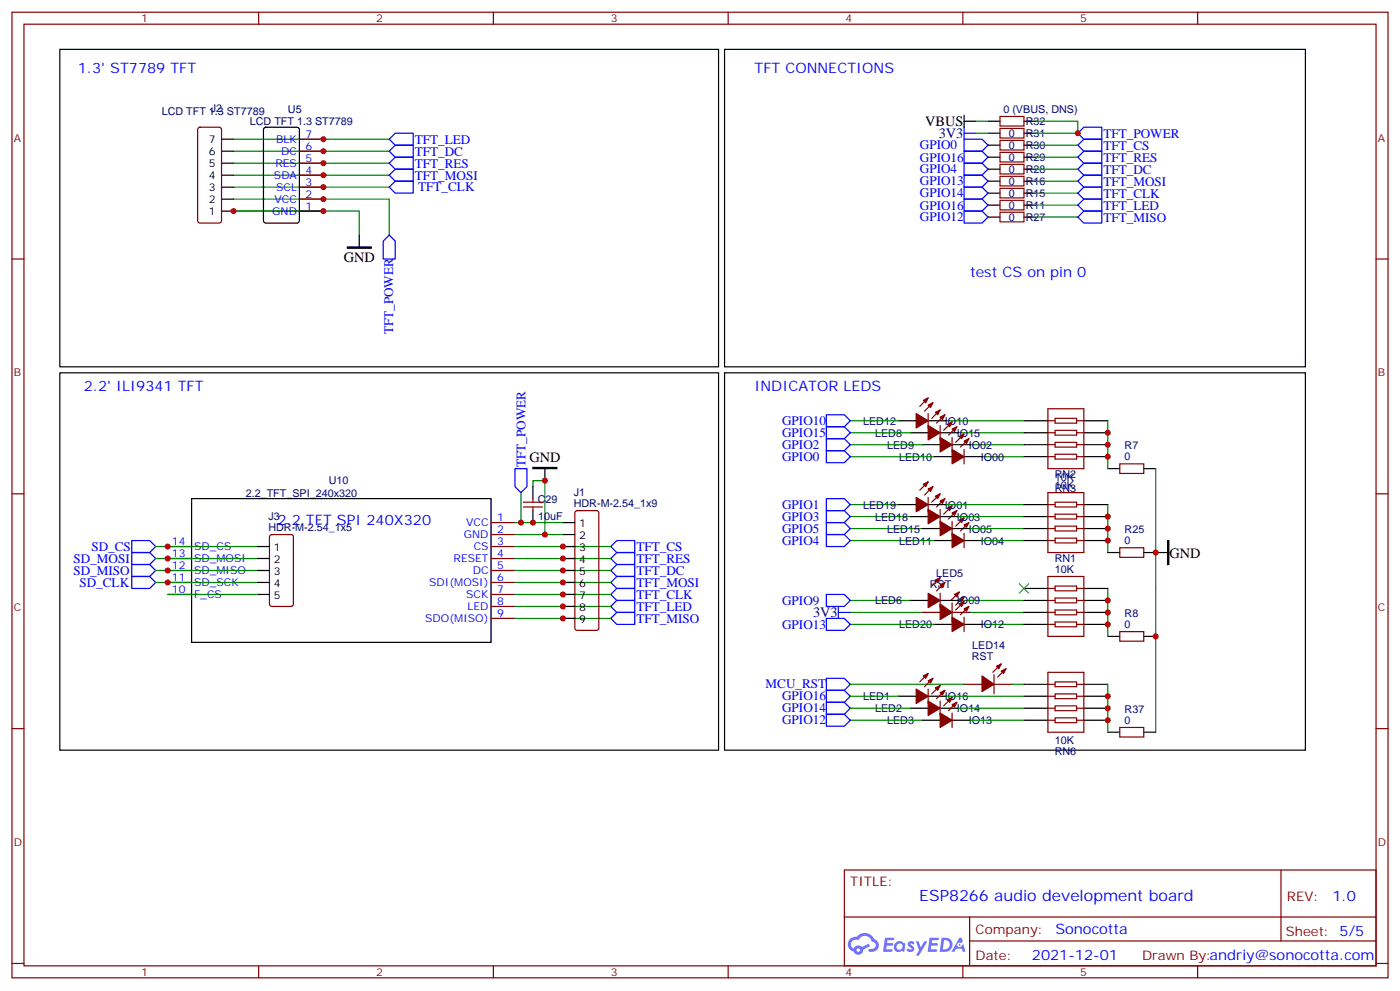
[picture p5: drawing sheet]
<svg xmlns="http://www.w3.org/2000/svg" width="412mm" height="292mm" viewBox="0 0 412 292" stroke-linecap="round" stroke-linejoin="round" font-family="sans-serif">
<g fill="none" stroke="#870000" stroke-width=".35">
<path d="M3.5 3.6h405.4v284.3h-405.4zM7.1 7.1h398.2v277.3h-398.2zM76.2 3.6v3.5M145.3 3.6v3.5M214.5 3.6v3.5M283.6 3.6v3.5M352.8 3.6v3.5M3.5 76.3h3.6M405.3 76.3h3.6M3.5 145.4h3.6M405.3 145.4h3.6M3.5 214.6h3.6"/>
<path d="M405.3 214.6h3.6M248.7 256.2h156.6v28.2h-156.6zM377.3 256.2v20.9M248.7 270h156.5M285.6 277.1h119.6M285.6 270v14.1M3.5 283.7h3.6M76.2 284.4v3.5M145.3 284.4v3.5M214.5 284.4v3.5M283.6 284.4v3.5M352.8 284.4v3.5"/>
<path d="M405.3 283.7h3.6"/>
</g>
<g fill="#5487ff">
<path d="M267.7 277.4a1.22 1.22 0 0 1 1.7 .2l-.4 .6a.47 .47 0 0 0-.3-.4 .47 .47 0 0 0-.5 .2l.1 .2a1.14 1.14 0 0 1 .8 1.8 1.14 1.14 0 0 1-1.9 0l-.2-.2 .5-.6 .7 .4a.29 .29 0 0 0 .3-.2 .29 .29 0 0 0-.2-.3 1.04 1.04 0 0 1-.6-1.7z"/>
<path d="M260.7 276.1h2.4l.3 .2-.2 .5-1.8 .1-.1 .8h1.5l.3 .4-.3 .3h-1.6l-.2 1.1 1.7 .1 .2 .3-.2 .3-2.6 .1z"/>
<path d="M273.8 276.1h2.4l.3 .2-.1 .5-1.8 .1-.2 .8h1.6l.3 .4-.4 .3h-1.6l-.1 1.1 1.7 .1 .2 .3-.2 .3-2.6 .1z"/>
<path d="M282.6 276.1h.7l.3 1.3-.6 .3a.69 .69 0 0 0-1 .3 .69 .69 0 0 0 .4 .9 .69 .69 0 0 0 .9-.6l.5-.2 .6 2.2h-.8l-.2-.9h-1.8l-.5 .9h-.8z"/>
<path d="M269.8 277.2h.8l.6 1.8 1.1-1.8h.9l-2.6 4.2h-.8l.9-1.6z"/>
<path d="M277.4 276.1l-.6 4.2h1.3a2.11 2.11 0 0 0 2.5-2.1 2.11 2.11 0 0 0-2.5-2.1zM278.1 276.8a1.39 1.39 0 0 1 1.7 1.5 1.39 1.39 0 0 1-1.8 1.2h-.3z"/>
<path d="M263.7 277.7a1.54 1.54 0 0 0-.1 2.2 1.54 1.54 0 0 0 2.2 .1l.6 .3 .3-2.3-.2-.3h-.4a1.49 1.49 0 0 0-2.4 0zM264 278.7a.94 .94 0 0 1 1.8 0 .94 .94 0 0 1-1.8 0z"/>
<path d="M250.4 276.5a2.18 2.18 0 0 0 1.1 3.7 1.44 1.44 0 0 0 1.6 .9 1.44 1.44 0 0 0 1.2-1.5l2-1-.5-.7-1.9 1a1.47 1.47 0 0 0-2.4 .4 1.39 1.39 0 0 1-.7-1.9 1.39 1.39 0 0 1 2-.5 2.12 2.12 0 0 1 2.2-1.3 2.12 2.12 0 0 1 1.9 1.7 1.14 1.14 0 0 1 1.1 1.4 1.14 1.14 0 0 1-1.7 .7 .43 .43 0 0 0-.5 .4 .43 .43 0 0 0 .4 .5 1.98 1.98 0 0 0 2.5-1.3 1.98 1.98 0 0 0-1.2-2.5 3.1 3.1 0 0 0-5.3-.7l-.9 .1zM252.3 279.8a.55 .55 0 0 1 1.1 0 .55 .55 0 0 1-1.1 0z"/>
<circle cx="282.6" cy="278.2" r=".26"/>
</g>
<g fill="none" stroke="#008700" stroke-width=".35">
<path d="M287.5 35.7h3.5M287.5 39.2h3.5M305.2 35.7h12.3v3.5h-12.3M68.8 58.6h45.9v10.6M68.8 41h45.9M68.8 55.1h45.9M68.8 51.6h45.9M68.8 48h45.9M68.8 44.5h45.9M305.2 56.9h12.3M305.2 53.3h12.3M305.2 49.8h12.3"/>
<path d="M305.2 46.3h12.3M305.2 42.8h12.3M95.2 62.2h-26.4h37v7M305.2 63.9h12.3M305.2 60.4h12.3M250.5 131h21.1M250.5 134.5h24.7M250.5 123.9h14.1M250.5 127.4h17.6M278.7 123.9h22.9M282.2 127.4h19.4M285.8 131h15.8"/>
<path d="M289.3 134.5h12.3M326.3 123.9v14.1M340.4 138v77.6M153.5 145.1v8.8h-1.8M153.5 153.9h12.3M157 143.3v-1.8h3.5v15.9h-8.8M160.5 157.4h5.3M250.5 155.6h21.1M250.5 159.2h24.7M250.5 152.1h17.6M250.5 148.6h14.1M278.7 148.6h22.9"/>
<path d="M282.2 152.1h19.4M285.8 155.6h15.8M289.3 159.2h12.3M326.3 148.6v14.1M45.9 171.5h29.9M45.9 168h29.9M45.9 164.5h29.9M45.9 160.9h29.9M49.4 175h26.4M151.7 178.6h28.2M151.7 175h28.2M151.7 171.5h28.2"/>
<path d="M151.7 168h28.2M151.7 164.5h28.2M151.7 160.9h28.2M250.5 176.8h17.6M282.2 176.8h19.4M326.3 173.3v14.1M151.7 182.1h28.2M250.5 180.3h21.1M250.5 183.9h24.7M285.8 180.3h15.8M289.3 183.9h12.3M250.5 201.5h33.5"/>
<path d="M250.5 205h14.1M250.5 208.6h17.6M250.5 212.1h21.1M278.7 205h22.9M282.2 208.6h19.4M285.8 212.1h15.8M298.1 201.5h3.5M326.3 201.5v14.1"/>
</g>
<g fill="none" stroke="#000" stroke-width=".35">
<path d="M17.6 14.5h194.1v93.5h-194.1zM213.4 14.5h171.1v93.5h-171.1zM77.8 37.7l.5-.2h9.2l.6 .4 .1 27.1-.5 .6-9.4 .1-.6-.5-.1-27zM284 35.7h3.5M284 33.9v3.6M291 35.7h3.6M291 39.2h3.6M301.6 35.7h3.6M301.6 39.2h3.6M65.3 44.5h3.5M65.3 48h3.5M65.3 51.6h3.5"/>
<path d="M65.3 55.1h3.5M65.3 58.6h3.5M65.3 41h3.5M291 56.9h3.6M291 53.3h3.6M291 49.8h3.6M291 46.3h3.6M291 42.8h3.6M301.6 56.9h3.6M301.6 53.3h3.6M301.6 49.8h3.6M301.6 46.3h3.6"/>
<path d="M301.6 42.8h3.6M65.3 62.2h3.5M105.8 69.2v3.5M291 63.9h3.6M291 60.4h3.6M301.6 63.9h3.6M301.6 60.4h3.6M17.6 109.8h194.1v111.1h-194.1zM213.4 109.8h171.1v111.1h-171.1zM160.5 138v3.5M264.6 123.9h5.3M268.1 127.4h5.3"/>
<path d="M271.6 131h5.3M273.4 123.9h5.3M275.2 134.5h5.3M276.9 127.4h5.3M280.5 131h5.3M284 134.5h5.3M301.6 134.5h7.1M301.6 131h7.1M301.6 127.4h7.1M301.6 123.9h7.1M319.3 134.5h7M319.3 131h7"/>
<path d="M319.3 127.4h7M319.3 123.9h7M326.3 138h3.5M336.9 138h3.5M56.4 146.8h88.2v42.4h-88.2zM157 143.3v3.5M157 150.4v3.5M165.8 153.9h3.5M165.8 157.4h3.5M264.6 148.6h5.3M268.1 152.1h5.3M271.6 155.6h5.3"/>
<path d="M273.4 148.6h5.3M275.2 159.2h5.3M276.9 152.1h5.3M280.5 155.6h5.3M284 159.2h5.3M301.6 159.2h7.1M301.6 155.6h7.1M301.6 152.1h7.1M301.6 148.6h7.1M319.3 159.2h7M319.3 155.6h7M319.3 152.1h7"/>
<path d="M319.3 148.6h7M75.8 160.9h3.6M75.8 164.5h3.6M75.8 168h3.6M75.8 171.5h3.6M75.8 175h3.6M165.8 160.9h3.5M165.8 164.5h3.5M165.8 168h3.5M165.8 171.5h3.5M165.8 175h3.5M165.8 178.6h3.5"/>
<path d="M268.1 176.8h5.3M276.9 176.8h5.3M301.6 173.3h7.1M301.6 176.8h7.1M319.3 173.3h7M319.3 176.8h7M326.3 162.7h3.5M336.9 162.7h7.1M165.8 182.1h3.5M275.2 183.9h5.3M284 183.9h5.3M301.6 183.9h7.1"/>
<path d="M301.6 180.3h7.1M319.3 183.9h7M319.3 180.3h7M326.3 187.4h3.5M336.9 187.4h3.5M264.6 205h5.3M268.1 208.6h5.3M271.6 212.1h5.3M273.4 205h5.3M276.9 208.6h5.3M280.5 212.1h5.3M301.6 212.1h7.1"/>
<path d="M301.6 208.6h7.1M301.6 205h7.1M301.6 201.5h7.1M319.3 212.1h7M319.3 208.6h7M319.3 205h7M319.3 201.5h7M326.3 215.6h3.5M336.9 215.6h3.5"/>
</g>
<g fill="none" stroke="#870000" stroke-width=".35">
<path d="M58.4 37.7l.5-.2h5.7l.6 .4 .1 27.1-.3 .5-.4 .2h-5.7l-.5-.2-.2-.5v-26.8zM294.6 37.8h7v2.8h-7zM294.6 34.3h7v2.8h-7zM88.2 58.6h7M88.2 55.1h7M88.2 51.6h7M88.2 48h7M88.2 44.5h7M88.2 41h7M294.6 59h7v2.8h-7zM294.6 55.5h7v2.8h-7zM294.6 51.9h7v2.9h-7z"/>
<path d="M294.6 48.4h7v2.8h-7zM294.6 44.9h7v2.8h-7zM294.6 41.3h7v2.9h-7zM88.2 62.2h7M294.6 62.5h7v2.8h-7zM273.4 117.2l-2.5 2.5M274.8 118.6l-2.5 2.5M273.4 121.8v4.2M276.9 120.7l-2.4 2.5M276.9 125.3v4.2M278.3 122.1l-2.4 2.5M280.5 124.2l-2.5 2.5"/>
<path d="M280.5 128.8v4.3M281.9 125.7l-2.5 2.4M284 127.8l-2.5 2.4M284 132.4v4.2M285.4 129.2l-2.5 2.5M308.7 123.9h2.1M308.7 120.4h10.6v17.6h-10.6zM308.7 134.5h2.1M308.7 127.4h2.1M308.7 131h2.1M310.8 133.8h6.3v1.4h-6.3zM310.8 130.2h6.3v1.5h-6.3z"/>
<path d="M310.8 126.7h6.3v1.4h-6.3zM310.8 123.2h6.3v1.4h-6.3zM317.1 123.9h2.2M317.1 134.5h2.2M317.1 127.4h2.2M317.1 131h2.2M329.8 136.6h7.1v2.8h-7.1zM79.6 157.6l.5-.2h5.6l.7 .4v20.1l-.4 .6-5.9 .1-.7-.5v-20zM144.6 153.9h7.1M144.6 157.4h7.1M154.2 147.9h5.6M154.2 149.3h5.6"/>
<path d="M157 146.8v1.1M157 149.3v1.1M169.6 150.6l.4-.2h5.7l.5 .2 .2 .5v33.8l-.2 .5-.5 .2h-5.7l-.5-.2-.2-.5v-33.8zM273.4 146.5v4.2M273.4 141.9l-2.5 2.5M274.8 143.3l-2.5 2.5M276.9 150v4.2M276.9 145.4l-2.4 2.5M278.3 146.8l-2.4 2.5M280.5 153.5v4.3M280.5 148.9l-2.5 2.5M281.9 150.4l-2.5 2.4"/>
<path d="M284 157.1v4.2M284 152.5l-2.5 2.4M285.4 153.9l-2.5 2.5M308.7 145.1h10.6v17.6h-10.6zM308.7 159.2h2.1M308.7 148.6h2.1M308.7 155.6h2.1M308.7 152.1h2.1M310.8 147.9h6.3v1.4h-6.3zM310.8 151.4h6.3v1.4h-6.3zM310.8 154.9h6.3v1.5h-6.3zM310.8 158.5h6.3v1.4h-6.3z"/>
<path d="M317.1 159.2h2.2M317.1 148.6h2.2M317.1 155.6h2.2M317.1 152.1h2.2M49.4 160.9h7M49.4 164.5h7M49.4 168h7M49.4 171.5h7M49.4 175h7M144.6 160.9h7.1M144.6 164.5h7.1M144.6 168h7.1"/>
<path d="M144.6 171.5h7.1M144.6 175h7.1M144.6 178.6h7.1M276.9 174.7v4.2M276.9 170.1l-2.4 2.5M278.3 171.5l-2.4 2.5M280.5 177.5v5.7M282.6 174.3l-2.5 2.5M284 177.2l-2.5 2.4M284 175.8l-2.5 2.4M285.4 178.6l-2.5 2.4M308.7 169.8h10.6v17.6h-10.6z"/>
<path d="M308.7 173.3h2.1M308.7 176.8h2.1M310.8 172.6h6.3v1.4h-6.3zM310.8 176.1h6.3v1.4h-6.3zM310.8 179.6h6.3v1.4h-6.3zM317.1 173.3h2.2M317.1 176.8h2.2M329.8 161.3h7.1v2.8h-7.1zM144.6 182.1h7.1M271.6 180.3h5.3M273.4 198.3l-2.5 2.5M274.8 199.7l-2.5 2.5"/>
<path d="M280.5 180.3h5.3M284 181.8v4.2M292.8 198.7v5.6M294.9 195.5l-2.4 2.5M296.3 196.9l-2.4 2.5M308.7 198h10.6v17.6h-10.6zM308.7 183.9h2.1M308.7 180.3h2.1M310.8 183.2h6.3v1.4h-6.3zM317.1 183.9h2.2M317.1 180.3h2.2M329.8 186h7.1v2.8h-7.1z"/>
<path d="M273.4 202.9v4.3M276.9 206.4v4.3M276.9 201.9l-2.4 2.4M278.3 203.3l-2.4 2.4M280.5 210v4.2M280.5 205.4l-2.5 2.5M281.9 206.8l-2.5 2.5M284 201.5h5.3M292.8 201.5h5.3M308.7 201.5h2.1M308.7 212.1h2.1M308.7 205h2.1"/>
<path d="M308.7 208.6h2.1M310.8 211.4h6.3v1.4h-6.3zM310.8 207.9h6.3v1.4h-6.3zM310.8 204.3h6.3v1.4h-6.3zM310.8 200.8h6.3v1.4h-6.3zM317.1 201.5h2.2M317.1 212.1h2.2M317.1 205h2.2M317.1 208.6h2.2M329.8 214.2h7.1v2.8h-7.1z"/>
</g>
<path d="M102.3 72.7h7.1v.4h-7.1zM157 137.7h7v.3h-7zM344 159.2h.3v7h-.3z" fill="#000" stroke="#000" stroke-width=".35"/>
<g fill="none" stroke="#00f" stroke-width=".35">
<path d="M284 39.2h3.5M284 37.5v3.5M317.5 39.2l1.8-1.7h5.3v3.5h-5.3zM114.7 48l1.7-1.7h5.3v3.5h-5.3zM114.7 44.5l1.7-1.7h5.3v3.5h-5.3zM114.7 51.6l1.7-1.8h5.3v3.5h-5.3zM114.7 55.1l1.7-1.8h5.3v3.6h-5.3zM114.7 41l1.7-1.8h5.3v3.6h-5.3zM284 48h5.3l1.7 1.8-1.7 1.8h-5.3zM284 41h5.3l1.7 1.8-1.7 1.7h-5.3zM284 55.1h5.3l1.7 1.8-1.7 1.7h-5.3zM284 44.5h5.3l1.7 1.8-1.7 1.7h-5.3z"/>
<path d="M284 58.6h5.3l1.7 1.8-1.7 1.8h-5.3zM284 51.6h5.3l1.7 1.7-1.7 1.8h-5.3zM317.5 56.9l1.8-1.8h5.3v3.5h-5.3zM317.5 53.3l1.8-1.7h5.3v3.5h-5.3zM317.5 49.8l1.8-1.8h5.3v3.6h-5.3zM317.5 46.3l1.8-1.8h5.3v3.5h-5.3zM317.5 42.8l1.8-1.8h5.3v3.5h-5.3zM114.7 69.2l1.7 1.8v5.3h-3.5v-5.3zM284 62.2h5.3l1.7 1.7-1.7 1.8h-5.3zM317.5 63.9l1.8-1.7h5.3v3.5h-5.3zM317.5 60.4l1.8-1.8h5.3v3.6h-5.3zM151.7 138h3.5v5.3l-1.7 1.8-1.8-1.8z"/>
<path d="M243.4 125.7h5.3l1.8 1.7-1.8 1.8h-5.3zM243.4 129.2h5.3l1.8 1.8-1.8 1.7h-5.3zM243.4 132.7h5.3l1.8 1.8-1.8 1.7h-5.3zM243.4 122.1h5.3l1.8 1.8-1.8 1.8h-5.3zM38.8 159.2h5.3l1.8 1.7-1.8 1.8h-5.3zM181.7 159.2h5.3v3.5h-5.3l-1.8-1.8zM243.4 157.4h5.3l1.8 1.8-1.8 1.7h-5.3zM243.4 153.9h5.3l1.8 1.7-1.8 1.8h-5.3zM243.4 150.4h5.3l1.8 1.7-1.8 1.8h-5.3zM243.4 146.8h5.3l1.8 1.8-1.8 1.8h-5.3zM38.8 162.7h5.3l1.8 1.8-1.8 1.7h-5.3zM38.8 166.2h5.3l1.8 1.8-1.8 1.8h-5.3z"/>
<path d="M38.8 169.8h5.3l1.8 1.7-1.8 1.8h-5.3zM179.9 164.5l1.8-1.8h5.3v3.5h-5.3zM179.9 168l1.8-1.8h5.3v3.6h-5.3zM179.9 171.5l1.8-1.7h5.3v3.5h-5.3zM179.9 175l1.8-1.7h5.3v3.5h-5.3zM179.9 178.6l1.8-1.8h5.3v3.5h-5.3zM243.4 175h5.3l1.8 1.8-1.8 1.8h-5.3zM246.9 178.6v3.5M179.9 182.1l1.8-1.8h5.3v3.6h-5.3zM243.4 199.7h5.3l1.8 1.8-1.8 1.8h-5.3zM243.4 182.1h5.3l1.8 1.8-1.8 1.7h-5.3zM246.9 180.3h3.6"/>
<path d="M243.4 203.3h5.3l1.8 1.7-1.8 1.8h-5.3zM243.4 206.8h5.3l1.8 1.8-1.8 1.7h-5.3zM243.4 210.3h5.3l1.8 1.8-1.8 1.8h-5.3z"/>
</g>
<g fill="#870000" stroke="#870000" stroke-width=".35">
<path d="M269.9 121.8l3.5 2.1-3.5 2.1z"/>
<path d="M273.4 119.3l1.4-.7-.7 1.4z"/>
<path d="M272 117.9l1.4-.7-.7 1.4z"/>
<path d="M273.4 125.3l3.5 2.1-3.5 2.1z"/>
<path d="M276.9 122.8l1.4-.7-.7 1.4z"/>
<path d="M275.5 121.4l1.4-.7-.7 1.4z"/>
<path d="M276.9 128.8l3.6 2.2-3.6 2.1z"/>
<path d="M280.5 126.4l1.4-.7-.7 1.4z"/>
<path d="M279 125l1.5-.8-.7 1.5z"/>
<path d="M280.5 132.4l3.5 2.1-3.5 2.1z"/>
<path d="M284 129.9l1.4-.7-.7 1.4z"/>
<path d="M282.6 128.5l1.4-.7-.7 1.4z"/>
<path d="M280.5 157.1l3.5 2.1-3.5 2.1z"/>
<path d="M284 154.6l1.4-.7-.7 1.4z"/>
<path d="M282.6 153.2l1.4-.7-.7 1.4z"/>
<path d="M276.9 153.5l3.6 2.1-3.6 2.2z"/>
<path d="M280.5 151.1l1.4-.7-.7 1.4z"/>
<path d="M279 149.6l1.5-.7-.7 1.5z"/>
<path d="M273.4 150l3.5 2.1-3.5 2.1z"/>
<path d="M276.9 147.5l1.4-.7-.7 1.4z"/>
<path d="M275.5 146.1l1.4-.7-.7 1.4z"/>
<path d="M269.9 146.5l3.5 2.1-3.5 2.1z"/>
<path d="M273.4 144l1.4-.7-.7 1.4z"/>
<path d="M272 142.6l1.4-.7-.7 1.4z"/>
<path d="M280.5 181.8l3.5 2.1-3.5 2.1z"/>
<path d="M284 179.3l1.4-.7-.7 1.4z"/>
<path d="M282.6 177.9l1.4-.7-.7 1.4z"/>
<path d="M294.9 197.6l1.4-.7-.7 1.4z"/>
<path d="M293.5 196.2l1.4-.7-.7 1.4z"/>
<path d="M289.3 199l3.5 2.5-3.5 2.1z"/>
<path d="M269.9 202.9l3.5 2.1-3.5 2.2z"/>
<path d="M273.4 200.4l1.4-.7-.7 1.5z"/>
<path d="M272 199l1.4-.7-.7 1.4z"/>
<path d="M273.4 206.4l3.5 2.2-3.5 2.1z"/>
<path d="M276.9 204l1.4-.7-.7 1.4z"/>
<path d="M275.5 202.6l1.4-.7-.7 1.4z"/>
<path d="M276.9 210l3.6 2.1-3.6 2.1z"/>
<path d="M280.5 207.5l1.4-.7-.7 1.4z"/>
<path d="M279 206.1l1.5-.7-.7 1.4z"/>
<path d="M282.6 176.5l1.4-.7-.7 1.4z"/>
<path d="M281.2 175l1.4-.7-.7 1.5z"/>
<path d="M276.9 177.9l3.6 2.4-3.6 2.2z"/>
<path d="M273.4 174.7l3.5 2.1-3.5 2.1z"/>
<path d="M276.9 172.2l1.4-.7-.7 1.4z"/>
<path d="M275.5 170.8l1.4-.7-.7 1.4z"/>
</g>
<path d="M300.2 171.9l2.8 2.8M303 171.9l-2.8 2.8" fill="none" stroke="#3c3" stroke-width=".35"/>
<g fill="#c00">
<circle cx="68.8" cy="62.2" r=".88"/>
<circle cx="95.3" cy="62.2" r=".88"/>
<circle cx="165.8" cy="160.9" r=".88"/>
<circle cx="165.8" cy="164.5" r=".88"/>
<circle cx="165.8" cy="168" r=".88"/>
<circle cx="165.8" cy="171.5" r=".88"/>
<circle cx="165.8" cy="175" r=".88"/>
<circle cx="165.8" cy="178.6" r=".88"/>
<circle cx="165.8" cy="182.1" r=".88"/>
<circle cx="160.5" cy="157.4" r=".88"/>
<circle cx="153.5" cy="153.9" r=".88"/>
<circle cx="95.3" cy="58.6" r=".88"/>
<circle cx="95.3" cy="41" r=".88"/>
<circle cx="95.3" cy="44.5" r=".88"/>
<circle cx="95.3" cy="48" r=".88"/>
<circle cx="95.3" cy="51.6" r=".88"/>
<circle cx="95.3" cy="55.1" r=".88"/>
<circle cx="326.3" cy="127.4" r=".88"/>
<circle cx="326.3" cy="131" r=".88"/>
<circle cx="326.3" cy="134.5" r=".88"/>
<circle cx="326.3" cy="159.2" r=".88"/>
<circle cx="326.3" cy="155.6" r=".88"/>
<circle cx="326.3" cy="152.1" r=".88"/>
<circle cx="326.3" cy="176.8" r=".88"/>
<circle cx="326.3" cy="180.3" r=".88"/>
<circle cx="326.3" cy="183.9" r=".88"/>
<circle cx="317.5" cy="39.2" r=".88"/>
<circle cx="340.4" cy="162.7" r=".88"/>
<circle cx="326.3" cy="205" r=".88"/>
<circle cx="326.3" cy="208.6" r=".88"/>
<circle cx="326.3" cy="212.1" r=".88"/>
<circle cx="340.4" cy="187.4" r=".88"/>
<circle cx="49.4" cy="164.5" r=".88"/>
<circle cx="49.4" cy="168" r=".88"/>
<circle cx="49.4" cy="171.5" r=".88"/>
<circle cx="49.4" cy="160.9" r=".88"/>
<circle cx="160.5" cy="141.5" r=".88"/>
<circle cx="157" cy="153.9" r=".88"/>
</g>
<text font-size="4.6" fill="#00f" x="270.8" y="265.2">ESP8266 audio development board</text>
<g font-size="4.2" fill="#00f">
<text x="22.9" y="21.6">1.3' ST7789 TFT</text>
<text x="222.2" y="21.6">TFT CONNECTIONS</text>
<text x="285.8" y="81.6">test CS on pin 0</text>
<text x="24.7" y="115.1">2.2' ILI9341 TFT</text>
<text x="222.2" y="115.1">INDICATOR LEDS</text>
<text x="81.7" y="154.6">2.2 TFT SPI 240X320</text>
<text x="392.5" y="265.4">1.0</text>
<text x="310.9" y="275">Sonocotta</text>
<text x="304" y="282.8">2021-12-01</text>
</g>
<g font-size="4.2">
<text x="272.5" y="37.1">VBUS</text>
<text x="101.2" y="77.1">GND</text>
<text x="155.9" y="136">GND</text>
<text x="344.5" y="164.2">GND</text>
</g>
<g font-size="4.2" fill="#000080">
<text x="276.5" y="40.6">3V3</text>
<text x="239.5" y="181.7">3V3</text>
</g>
<g font-size="3.9" fill="#00f">
<text x="325" y="40.6">TFT_POWER</text>
<text x="122.2" y="45.8">TFT_DC</text>
<text x="122.2" y="42.3">TFT_LED</text>
<text x="271" y="44">GPIO0</text>
<text x="271" y="47.6">GPIO16</text>
<text x="325" y="47.6">TFT_RES</text>
<text x="325" y="44.1">TFT_CS</text>
<text x="122.2" y="49.4">TFT_RES</text>
<text x="122.2" y="52.9">TFT_MOSI</text>
<text x="271" y="51">GPIO4</text>
<text x="325" y="51.1">TFT_DC</text>
<text x="123.2" y="56.4">TFT_CLK</text>
<text x="271" y="58">GPIO14</text>
<text x="271" y="54.5">GPIO13</text>
<text x="325" y="58.2">TFT_CLK</text>
<text x="325" y="54.7">TFT_MOSI</text>
<text x="271" y="61.7">GPIO16</text>
<text x="271" y="65.1">GPIO12</text>
<text x="325" y="65.2">TFT_MISO</text>
<text x="325" y="61.7">TFT_LED</text>
<text x="115.8" y="98.5" transform="rotate(-90 115.8 98.5)">TFT_POWER</text>
<text x="230.4" y="125.1">GPIO10</text>
<text x="230.4" y="128.7">GPIO15</text>
<text x="154.8" y="137.5" transform="rotate(-90 154.8 137.5)">TFT_POWER</text>
<text x="230.4" y="132.2">GPIO2</text>
<text x="230.4" y="135.7">GPIO0</text>
<text x="230.4" y="149.8">GPIO1</text>
<text x="230.4" y="153.4">GPIO3</text>
<text x="230.4" y="160.4">GPIO4</text>
<text x="230.4" y="156.9">GPIO5</text>
<text x="21.6" y="165.7">SD_MOSI</text>
<text x="26.9" y="162.2">SD_CS</text>
<text x="187.4" y="162.3">TFT_CS</text>
<text x="187.4" y="165.8">TFT_RES</text>
<text x="21.6" y="169.2">SD_MISO</text>
<text x="23.4" y="172.8">SD_CLK</text>
<text x="187.4" y="169.3">TFT_DC</text>
<text x="187.4" y="172.8">TFT_MOSI</text>
<text x="187.4" y="176.4">TFT_CLK</text>
<text x="187.4" y="179.9">TFT_LED</text>
<text x="230.4" y="178">GPIO9</text>
<text x="187.4" y="183.4">TFT_MISO</text>
<text x="230.4" y="185.1">GPIO13</text>
<text x="225.5" y="202.7">MCU_RST</text>
<text x="230.4" y="206.3">GPIO16</text>
<text x="230.4" y="209.8">GPIO14</text>
<text x="230.4" y="213.3">GPIO12</text>
</g>
<g font-size="3.9" fill="#800">
<text x="250.5" y="260.8">TITLE:</text>
<text x="379.1" y="265.4">REV:</text>
<text x="287.4" y="275">Company:</text>
<text x="378.7" y="275.6">Sheet: 5/5</text>
<text x="287.4" y="282.6">Date:</text>
<text x="336.4" y="282.7">Drawn By:andriy@sonocotta.com</text>
</g>
<g font-size="3.2" fill="#800">
<text x="41.6" y="6.6">1</text>
<text x="110.8" y="6.6">2</text>
<text x="179.9" y="6.6">3</text>
<text x="249.1" y="6.6">4</text>
<text x="318.2" y="6.6">5</text>
<text x="4.1" y="41.7">A</text>
<text x="405.9" y="41.7">A</text>
<text x="4.1" y="110.8">B</text>
<text x="405.9" y="110.8">B</text>
<text x="4.1" y="180">C</text>
<text x="405.9" y="180">C</text>
<text x="4.1" y="249.1">D</text>
<text x="405.9" y="249.1">D</text>
<text x="41.6" y="287.4">1</text>
<text x="110.8" y="287.4">2</text>
<text x="179.9" y="287.4">3</text>
<text x="249.1" y="287.4">4</text>
<text x="318.2" y="287.4">5</text>
</g>
<g font-size="3.2" fill="#000080">
<text x="47.6" y="33.9">LCD TFT 1.3 ST7789</text>
<text x="62.1" y="33.1">J2</text>
<text x="84.8" y="33.2">U5</text>
<text x="295.6" y="33.3">0 (VBUS, DNS)</text>
<text x="73.6" y="36.9">LCD TFT 1.3 ST7789</text>
<text x="297.2" y="40.4">0</text>
<text x="302.1" y="40.4">R31</text>
<text x="302.1" y="36.8">R32</text>
<text x="297.2" y="47.4">0</text>
<text x="297.2" y="43.9">0</text>
<text x="302.1" y="47.4">R29</text>
<text x="302.1" y="43.9">R30</text>
<text x="297.2" y="51">0</text>
<text x="302.1" y="51">R28</text>
<text x="297.2" y="58">0</text>
<text x="297.2" y="54.5">0</text>
<text x="302.1" y="58">R15</text>
<text x="302.1" y="54.5">R16</text>
<text x="297.2" y="65.1">0</text>
<text x="297.2" y="61.5">0</text>
<text x="302.1" y="65.1">R27</text>
<text x="302.1" y="61.5">R11</text>
<text x="254.3" y="125.1">LED12</text>
<text x="278.4" y="125.1">IO10</text>
<text x="257.8" y="128.6">LED8</text>
<text x="281.9" y="128.6">IO15</text>
<text x="261.3" y="132.1">LED9</text>
<text x="264.8" y="135.6">LED10</text>
<text x="285.4" y="132.1">IO02</text>
<text x="288.9" y="135.6">IO00</text>
<text x="331.3" y="135.5">0</text>
<text x="331.3" y="132.3">R7</text>
<text x="96.8" y="142.5">U10</text>
<text x="310.7" y="141.5">10K</text>
<text x="310.7" y="140.8">RN2</text>
<text x="72.4" y="146.2">2.2_TFT_SPI_240x320</text>
<text x="158.4" y="148">C29</text>
<text x="169" y="146">J1</text>
<text x="169" y="149.3">HDR-M-2.54_1x9</text>
<text x="254.3" y="149.8">LED19</text>
<text x="278.4" y="149.8">IO01</text>
<text x="310.7" y="144.7">RN3</text>
<text x="310.7" y="144">10K</text>
<text x="79" y="153.2">J3</text>
<text x="158.5" y="153.3">10uF</text>
<text x="257.8" y="153.3">LED18</text>
<text x="281.9" y="153.3">IO03</text>
<text x="79" y="156.4">HDR-M-2.54_1x5</text>
<text x="261.3" y="156.8">LED15</text>
<text x="264.8" y="160.3">LED11</text>
<text x="285.4" y="156.8">IO05</text>
<text x="288.9" y="160.3">IO04</text>
<text x="331.3" y="160.2">0</text>
<text x="331.3" y="157">R25</text>
<text x="310.7" y="165.5">RN1</text>
<text x="273.9" y="173.3">RST</text>
<text x="275.8" y="170">LED5</text>
<text x="310.7" y="168.7">10K</text>
<text x="257.8" y="178">LED6</text>
<text x="281.9" y="178">IO09</text>
<text x="264.8" y="185">LED20</text>
<text x="288.9" y="185">IO12</text>
<text x="331.3" y="184.9">0</text>
<text x="331.3" y="181.7">R8</text>
<text x="286.4" y="191.2">LED14</text>
<text x="286.2" y="194.5">RST</text>
<text x="254.3" y="206.2">LED1</text>
<text x="257.8" y="209.7">LED2</text>
<text x="278.4" y="206.2">IO16</text>
<text x="281.9" y="209.7">IO14</text>
<text x="331.3" y="209.9">R37</text>
<text x="261.3" y="213.3">LED3</text>
<text x="285.4" y="213.3">IO13</text>
<text x="331.3" y="213.1">0</text>
<text x="310.7" y="219.1">10K</text>
<text x="310.7" y="222.3">RN6</text>
</g>
<g font-size="3.2" fill="#00f">
<text x="90" y="40.6">7</text>
<text x="81.4" y="42.1">BLK</text>
<text x="82.8" y="45.6">DC</text>
<text x="90" y="47.7">5</text>
<text x="90" y="44.2">6</text>
<text x="80.7" y="52.6">SDA</text>
<text x="81.1" y="49.1">RES</text>
<text x="90" y="51.2">4</text>
<text x="80.9" y="59.7">VCC</text>
<text x="81.3" y="56.2">SCL</text>
<text x="90" y="58.3">2</text>
<text x="90" y="54.8">3</text>
<text x="80.2" y="63.2">GND</text>
<text x="90" y="61.8">1</text>
<text x="137.3" y="154.9">VCC</text>
<text x="146.4" y="153.5">1</text>
<text x="50.6" y="160.6">14</text>
<text x="57.1" y="162">SD_CS</text>
<text x="136.7" y="158.5">GND</text>
<text x="139.5" y="162">CS</text>
<text x="146.4" y="157.1">2</text>
<text x="146.4" y="160.6">3</text>
<text x="50.6" y="164.1">13</text>
<text x="50.6" y="167.6">12</text>
<text x="57.1" y="165.5">SD_MOSI</text>
<text x="133.6" y="165.5">RESET</text>
<text x="146.4" y="164.1">4</text>
<text x="146.4" y="167.6">5</text>
<text x="50.6" y="171.2">11</text>
<text x="57.1" y="169.1">SD_MISO</text>
<text x="57.1" y="172.6">SD_SCK</text>
<text x="126.4" y="172.6">SDI(MOSI)</text>
<text x="139.3" y="169.1">DC</text>
<text x="146.4" y="171.2">6</text>
<text x="50.6" y="174.7">10</text>
<text x="57.1" y="176.1">F_CS</text>
<text x="137.4" y="176.1">SCK</text>
<text x="137.7" y="179.6">LED</text>
<text x="146.4" y="174.7">7</text>
<text x="146.4" y="178.2">8</text>
<text x="125.3" y="183.2">SDO(MISO)</text>
<text x="146.4" y="181.8">9</text>
</g>
<g font-size="3.2">
<text x="61.5" y="45.6">6</text>
<text x="61.5" y="42.1">7</text>
<text x="61.5" y="49.1">5</text>
<text x="61.5" y="52.6">4</text>
<text x="61.5" y="56.2">3</text>
<text x="61.5" y="59.7">2</text>
<text x="61.5" y="63.2">1</text>
<text x="170.6" y="155.3">1</text>
<text x="170.6" y="158.8">2</text>
<text x="80.7" y="162.3">1</text>
<text x="80.7" y="165.9">2</text>
<text x="170.6" y="162.3">3</text>
<text x="170.6" y="165.9">4</text>
<text x="80.7" y="169.4">3</text>
<text x="80.7" y="172.9">4</text>
<text x="170.6" y="169.4">5</text>
<text x="170.6" y="172.9">6</text>
<text x="80.7" y="176.5">5</text>
<text x="170.6" y="176.5">7</text>
<text x="170.6" y="180">8</text>
<text x="170.6" y="183.5">9</text>
</g>
</svg>
